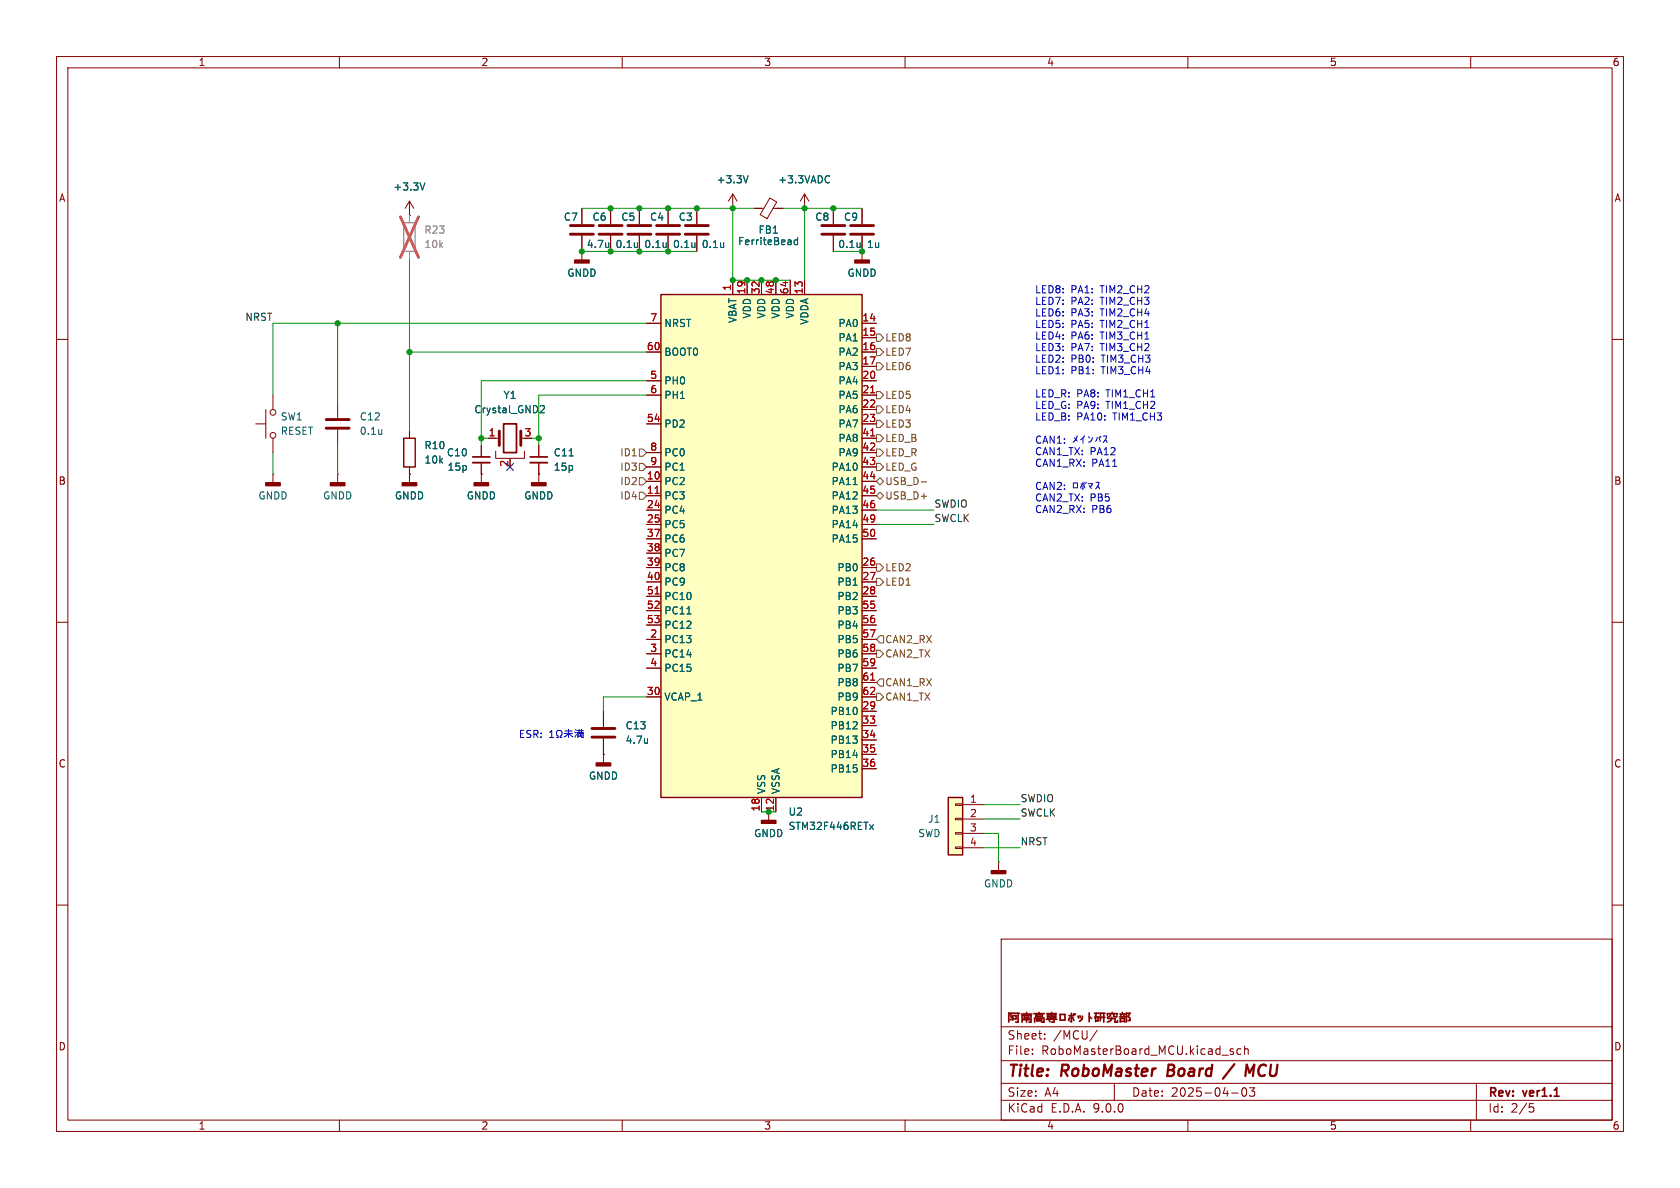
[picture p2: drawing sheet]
<svg xmlns="http://www.w3.org/2000/svg" width="297mm" height="210mm" viewBox="0 0 297 210" stroke-linecap="round" stroke-linejoin="round" font-family="sans-serif">
<g fill="none" stroke="#840000" stroke-width=".18">
<path d="M10 10h277v190h-277zM12 12h273v186h-273zM60 10v2M110 10v2M160 10v2M210 10v2M260 10v2M102.9 36.8v2.8M107.9 36.8v2.8M113 36.8v2.8M118.1 36.8v2.8M123.2 36.8v2.8"/>
<path d="M129.5 36.8h.1M129.5 34.3l-.7 1.3M129.5 34.3l.8 1.3M129.5 34.3v2.5M133.3 36.8h1.7M136.1 35l1.2 .7-1.7 3-1.2-.8zM136.7 36.8h1.7M142.2 36.8h.1M142.2 34.3l-.7 1.3M142.2 34.3l.8 1.3M142.2 34.3v2.5M147.3 36.8v2.8"/>
<path d="M102.9 44.5h.1M102.9 41.7v4.3M107.9 41.7v2.8M113 41.7v2.8M118.1 41.7v2.8M123.2 41.7v2.8M147.3 41.7v2.8M152.4 44.5h.1M152.4 44.5v1.5M10 60h2M285 60h2M48.3 83.8h.1"/>
<path d="M48.3 83.8v1.5M10 110h2M285 110h2M106.7 125.7v2.8M106.7 130.6v2.8M176.5 152.4h.1M176.5 152.4v1.5M10 160h2M177 166h108v32h-108zM285 160h2M60 198v2M110 198v2"/>
<path d="M160 198v2M177 194.5h108M177 191.5h108M177 187.5h108M177 181.5h108M182.5 186.3v.1M182.5 185.5v.1M184.7 183.6v.1M184.7 182.8v.1M194 182.1l-1.3 2M197 191.5v3M210 198v2"/>
<path d="M217.7 193.2h1.2M218 185.5l-.3-.1-.2 .2v.2l.5 .2v.3h-.5M219.4 185.5l-.4-.1-.3 .3v.4l.1 .2h.6M219.7 192.4l.2-.1a.81 .81 0 0 1 .6 .6 .81 .81 0 0 1-.3 .8l-.2 .1a.81 .81 0 0 1-.3-1.4zM220 185.5l.2-.1 .4 .1 .1 .9M220 184.9v1.5M220.9 192.3h.9l-.5 .6 .4 .1v.7l-.2 .1h-.4l-.2-.1M260 198v2M261 191.5v6.5M270.4 195.1h.7M270.5 195.7h.4l.3 .3-.2 .5-.5 .1"/>
</g>
<path d="M206.6 188.2l-.3 2h.8M218.2 188.1l-2 2.6M220.4 188.2l.5 1.4 .8-1.4-.2 2" fill="none" stroke="#840000" stroke-width=".4"/>
<g fill="none" stroke="#840000" stroke-width=".3">
<path d="M178.3 179v1.7M178.3 179.1h.5l-.2 .4M178.7 179.6l.1 .4M179 179.1h1.2M180 179.1v1.6h-.4M180.6 179.3h1.8M181 180h1M181.1 179.7l.1 .1M181.5 179v.5M181.5 180v.7M181.8 179.7l-.1 .3M182.8 179.2h1.8"/>
<path d="M183.1 179.4h1.2v.3h-1.2zM183.7 179v.2M185.1 179.2h1.7M185.2 179.4h1.4v.6h-1.4zM185.2 179.7h1.4M185.9 179v1M186.3 180v.7h-.4M187.4 179.3h.9v1h-.9zM189 179.5h.8M189.1 179.8l-.2 .6M189.4 179.1v1.5l-.2-.1M189.6 179.8l.2 .6"/>
<path d="M189.8 179.3l.1 .1M190 179.2l.1 .1M190.6 179.6l.1 .4M190.9 179.5l.1 .4M191.3 179.6a.77 .77 0 0 1-.5 .9M192.6 179.7l.4 .3M192.6 179v1.6M193.5 179.1h.7M193.6 179.8h.5v.7h-.4M193.7 179.5v1.1M193.8 179.1l-.2 .9M194.3 179.8h1"/>
<path d="M194.3 179.1h1M194.6 179.1l-.1 1.4M195.1 179.1v1.6M196.4 179.2l-.3 .5-.3 .1M196.6 179.8l-.1 .5-.7 .4M196.6 179v.2M196.9 179.2v.5l.5 .1v-.2M197.5 179.4v-.2h-1.7v.3M197.9 179.8h1.1M198 179.3h.9M198.1 179.4l.1 .2M198.4 179v.3"/>
<path d="M198.8 179.3l-.2 .4M178.6 180.3h.2M179.1 180.1h.5v-.6h-.5v.8M180.7 180.7v-1.2h1.6v1.2h-.4M180.9 180.3h1.2M182.9 180.7v-.7h1.7v.7h-.5M183.3 180.2h.8v.3h-.8zM185 180.2h1.8M185.5 180.4l.1 .2M195.8 180h1.3v.7M197.6 180.4v.3h-.5M198.1 180.7v-.7h.7v.7"/>
<path d="M198.1 180.5h.7M199.4 180.4h.4l-.1-.5-.3-.2 .4-.6h-.7v1.6"/>
</g>
<g fill="none" stroke="#840000" stroke-width=".51">
<path d="M100.8 39.9h4.1M105.9 39.9h4.1M111 39.9h4.1M116.1 39.9h4M121.2 39.9h4M145.3 39.9h4.1M100.8 41.4h4.1M105.9 41.4h4.1M111 41.4h4.1M116.1 41.4h4M121.2 41.4h4M145.3 41.4h4.1"/>
<path d="M104.6 128.8h4.1M104.6 130.3h4.1"/>
</g>
<g fill="none" stroke="#006464" stroke-width=".18">
<path d="M132.3 31.1l-.5 1.2M146.4 31.1l.3 .1M146.7 32.2l-.3 .1M107.6 42.9v.9M107.6 43.6v.1M112.7 42.9v.9M112.7 43.6l-.1 .1M117.8 42.9v.9M117.8 43.6l-.1 .1M122.9 42.9v.9M122.9 43.6l-.1 .1M127.9 42.9v.9"/>
<path d="M127.9 43.6v.1M141 42v1.3M141 42.5l-.4-.1-.2 .2 .1 .6h.5M152.1 42.9v.9M152.1 43.6l-.1 .1M114.5 130.5v.9M114.5 131.3h-.1"/>
</g>
<g fill="#840000" stroke="#840000" stroke-width=".25">
<path d="M175.3 153.9h2.5v.5h-2.5z"/>
<path d="M47 85.3h2.5v.6h-2.5z"/>
<path d="M151.1 46h2.6v.5h-2.6z"/>
<path d="M101.6 46h2.5v.5h-2.5z"/>
</g>
<path d="M167.6 141h2.6v10.1h-2.6z" fill="#ffffc2"/>
<path d="M167.6 141h2.6v10.1h-2.6z" fill="none" stroke="#840000" stroke-width=".25"/>
<g fill="none" stroke="#840000" stroke-width=".18">
<path d="M152.4 36.8v2.8M152.4 41.7v2.8M106.7 133.4h.1M106.7 133.4v1.5M135.9 143.5v1.5M168.9 142.1h1.3v.3h-1.3zM168.9 144.7h1.3v.2h-1.3zM168.9 147.2h1.3v.2h-1.3zM168.9 149.7h1.3v.3h-1.3zM170.2 142.2h3.8M170.2 144.8h3.8M170.2 147.3h3.8"/>
<path d="M170.2 149.9h3.8"/>
</g>
<path d="M150.4 39.9h4M150.4 41.4h4" fill="none" stroke="#840000" stroke-width=".51"/>
<g fill="#840000" stroke="#840000" stroke-width=".25">
<path d="M105.4 134.9h2.5v.5h-2.5z"/>
<path d="M134.6 145h2.6v.5h-2.6z"/>
</g>
<path d="M116.8 52.1h35.6v88.9h-35.6z" fill="#ffffc2"/>
<path d="M116.8 52.1h35.6v88.9h-35.6zM71.4 77.5h2v5.1h-2z" fill="none" stroke="#840000" stroke-width=".25"/>
<g fill="none" stroke="#840000" stroke-width=".18">
<path d="M72.4 38.1h.1M72.4 35.6l-.8 1.2M72.4 35.6l.8 1.2M72.4 35.6v2.5M102.9 36.8v2.8M107.9 36.8v2.8M113 36.8v2.8M118.1 36.8v2.8M123.2 36.8v2.8M129.5 36.8h.1M133.3 36.8h1.3M137.2 36.8h1.2"/>
<path d="M142.2 36.8h.1M147.3 36.8v2.8M152.4 36.8v2.8M102.9 44.5h.1M102.9 41.7v2.8M107.9 41.7v2.8M113 41.7v2.8M114.3 57.2h2.5M118.1 41.7v2.8M123.2 41.7v2.8M129.5 49.5v2.6M132.1 49.5v2.6"/>
<path d="M134.6 49.5v2.6M137.2 49.5v2.6M139.7 49.5v2.6M142.2 49.5v2.6M147.3 41.7v2.8M152.4 44.5h.1M152.4 57.2h2.5M152.4 59.7h2.5M152.4 41.7v2.8M45.2 74.9h1.8M47 72.4v5.1M48.3 69.9v2.5"/>
<path d="M48.3 77.5v2.5M59.7 71.1v2.8M59.7 75.9v2.8M72.4 76.2v1.3M85.1 78.7v2.1M86.4 77.5h1.9M87.6 79.8v1.2h5.1v-1.2M92.1 77.5h.6M95.2 78.7v2.1M114.3 62.2h2.5M114.3 67.3h2.5M114.3 69.9h2.5"/>
<path d="M114.3 74.9h2.5M152.4 62.2h2.5M152.4 67.3h2.5M152.4 69.9h2.5M152.4 74.9h2.5M152.4 64.8h2.5M152.4 72.4h2.5M152.4 77.5h2.5M59.7 83.8h.1M59.7 83.8v1.5M72.4 83.8h.1M72.4 82.6v2.7"/>
<path d="M85.1 83.8h.1M85.1 81.8v3.5M90.2 81v.3M95.2 83.8h.1M95.2 81.8v3.5M114.3 80h2.5M114.3 82.6h2.5M114.3 85.1h2.5M114.3 87.6h2.5M114.3 90.2h2.5M114.3 92.7h2.5M114.3 95.3h2.5"/>
<path d="M114.3 97.8h2.5M152.4 80h2.5M152.4 82.6h2.5M152.4 85.1h2.5M152.4 87.6h2.5M152.4 90.2h2.5M152.4 92.7h2.5M152.4 95.3h2.5M114.3 100.3h2.5M114.3 102.9h2.5M114.3 105.4h2.5M114.3 108h2.5"/>
<path d="M114.3 110.5h2.5M114.3 113h2.5M114.3 115.6h2.5M114.3 118.1h2.5M152.4 100.3h2.5M152.4 102.9h2.5M152.4 105.4h2.5M152.4 108h2.5M152.4 110.5h2.5M152.4 113h2.5M152.4 115.6h2.5M152.4 118.1h2.5"/>
<path d="M106.7 133.4h.1M106.7 125.7v2.8M106.7 130.6v2.8M114.3 123.2h2.5M152.4 123.2h2.5M152.4 120.7h2.5M152.4 125.7h2.5M152.4 128.3h2.5M152.4 130.8h2.5M152.4 133.4h2.5M152.4 135.9h2.5M134.6 141v2.5"/>
<path d="M137.2 141v2.5"/>
<circle cx="48.3" cy="77" r=".51"/>
<circle cx="48.3" cy="72.9" r=".51"/>
</g>
<path d="M153.9 69.4h.7M153.9 77.1h.7M115.8 87.2h.7M115.8 105h.7M153.9 120.2h.7" fill="none" stroke="#a90000" stroke-width=".18"/>
<g fill="none" stroke="#006464" stroke-width=".18">
<path d="M75.1 32.3l-.4 1.3M132.3 31.1l-.5 1.2M146.4 31.1l.3 .1M146.7 32.2l-.3 .1M107.6 42.9v.9M107.6 43.6v.1M112.7 42.9v.9M112.7 43.6l-.1 .1M117.8 42.9v.9M117.8 43.6l-.1 .1M122.9 42.9v.9M122.9 43.6l-.1 .1"/>
<path d="M127.9 42.9v.9M127.9 43.6v.1M141 42v1.3M141 42.5l-.4-.1-.2 .2 .1 .6h.5M152.1 42.9v.9M152.1 43.6l-.1 .1M67.5 75.9v.9M67.5 76.7h-.1M95.6 71.8l.4-.1 .2 .4-.7 .9h.7M100.6 80.6h.7M150.8 85.7h.7M121.4 108.5h.8"/>
<path d="M114.5 130.5v.9M114.5 131.3h-.1M153.7 145.8l.7 .8M154.4 145.8l-.7 .8"/>
</g>
<g fill="#840000" stroke="#840000" stroke-width=".25">
<path d="M83.8 85.3h2.6v.6h-2.6z"/>
<path d="M58.4 85.3h2.6v.6h-2.6z"/>
<path d="M94 85.3h2.5v.6h-2.5z"/>
<path d="M71.1 85.3h2.6v.6h-2.6z"/>
</g>
<path d="M71.4 39.4h2v5.1h-2z" fill="none" stroke="#a1a1a1" stroke-width=".25"/>
<path d="M72.4 38.1v1.3M72.4 44.5v1.2" fill="none" stroke="#a1a1a1" stroke-width=".18"/>
<path d="M70.8 38.3l3.2 7.2M74 38.3l-3.2 7.2" fill="none" stroke="#e65255" stroke-width=".46"/>
<path d="M57.7 74.2h4M57.7 75.7h4M88.3 76.2v2.5M92.1 76.2v2.5" fill="none" stroke="#840000" stroke-width=".51"/>
<path d="M89 74.9h2.3v5.1h-2.3zM83.6 80.8h3M93.7 80.8h3.1" fill="none" stroke="#840000" stroke-width=".3"/>
<path d="M83.6 81.8h3M93.7 81.8h3.1" fill="none" stroke="#840000" stroke-width=".33"/>
<g fill="none" stroke="#725600" stroke-width=".18">
<path d="M154.9 59.1h.7l.6 .6-.6 .6h-.7zM113 79.4h.7l.6 .6-.6 .6h-.7zM154.9 69.2h.7l.6 .7-.6 .6h-.7zM154.9 76.8h.7l.6 .7-.6 .6h-.7zM154.9 79.4h.7l.6 .6-.6 .6h-.7zM154.9 71.8h.7l.6 .6-.6 .6h-.7zM154.9 64.1h.7l.6 .7-.6 .6h-.7zM154.9 74.3h.7l.6 .6-.6 .7h-.7zM154.9 61.6h.7l.6 .6-.6 .7h-.7zM113 81.9h.7l.6 .7-.6 .6h-.7zM113 84.5h.7l.6 .6-.6 .6h-.7zM113 87h.7l.6 .6-.6 .7h-.7z"/>
<path d="M154.9 85.1l.7-.6 .6 .6-.6 .6zM154.9 87.6l.7-.6 .6 .6-.6 .7zM154.9 99.7h.7l.6 .6-.6 .7h-.7zM154.9 81.9h.7l.6 .7-.6 .6h-.7zM162.9 85.2h.9M154.9 102.2h.7l.6 .7-.6 .6h-.7zM154.9 114.9h.7l.6 .7-.6 .6h-.7zM155.6 112.4h.6v1.3h-.6l-.7-.7zM154.9 122.6h.7l.6 .6-.6 .6h-.7zM155.6 120h.6v1.3h-.6l-.7-.6z"/>
</g>
<g fill="none" stroke="#009600" stroke-width=".18">
<path d="M102.9 36.8h30.4M129.5 36.8v12.7h10.2M138.4 36.8h14M142.2 36.8v12.7M59.7 57.2v13.9M72.4 45.7v30.5M102.9 44.5h20.3M114.3 57.2h-66v12.7M147.3 44.5h5.1M59.7 78.7v5.1M72.4 62.2h41.9M85.1 77.5h1.3"/>
<path d="M94 77.5h1.2M114.3 67.3h-29.2v11.4M114.3 69.9h-19.1v8.8M48.3 80v3.8M154.9 90.2h10.2M154.9 92.7h10.2M114.3 123.2h-7.6v2.5M134.6 143.5h1.3M174 144.8h6.3M174 149.9h6.3M174 142.2h6.3M174 147.3h2.5v5.1"/>
</g>
<path d="M89.6 81.9l1.2 1.3M90.8 81.9l-1.2 1.3" fill="none" stroke="#000084" stroke-width=".18"/>
<g fill="none" stroke="#0000c2" stroke-width=".18">
<path d="M97.2 130.4h.7M97.2 129.5l.3-.4v1.3M98.4 130.4h.3v-.3a.54 .54 0 0 1-.3-.7 .54 .54 0 0 1 .8-.2 .58 .58 0 0 1-.2 .9v.3h.4M99.7 129.7h1.5M99.9 129.2h1.3M100.5 128.9v1.5M100.5 129.7l-.5 .4-.3 .2M100.5 129.6l.8 .7M101.6 129.4l.3 .1M101.7 129l.3 .1M101.9 129.8l-.3 .5M102 129.5h1.2"/>
<path d="M102.1 129.2h1M102.1 130.4v-.7h1v.7h-.3M102.3 130.1h.6M102.3 129.8v.5M102.4 128.9v.5M102.6 129.5v.6M102.8 128.9v.5M102.9 129.8v.5"/>
</g>
<g fill="#009600" stroke="#009600" stroke-width=".18">
<circle cx="95.2" cy="77.5" r=".46"/>
<circle cx="107.9" cy="36.8" r=".46"/>
<circle cx="123.2" cy="36.8" r=".46"/>
<circle cx="129.5" cy="49.5" r=".46"/>
<circle cx="129.5" cy="36.8" r=".46"/>
<circle cx="118.1" cy="36.8" r=".46"/>
<circle cx="113" cy="36.8" r=".46"/>
<circle cx="118.1" cy="44.5" r=".46"/>
<circle cx="102.9" cy="44.5" r=".46"/>
<circle cx="113" cy="44.5" r=".46"/>
<circle cx="137.2" cy="49.5" r=".46"/>
<circle cx="147.3" cy="36.8" r=".46"/>
<circle cx="142.2" cy="36.8" r=".46"/>
<circle cx="134.6" cy="49.5" r=".46"/>
<circle cx="132.1" cy="49.5" r=".46"/>
<circle cx="152.4" cy="44.5" r=".46"/>
<circle cx="107.9" cy="44.5" r=".46"/>
<circle cx="72.4" cy="62.2" r=".46"/>
<circle cx="85.1" cy="77.5" r=".46"/>
<circle cx="59.7" cy="57.2" r=".46"/>
</g>
<g font-size="2.8" fill="#840000">
<text x="178" y="190.9">Title:</text>
<text x="187.7" y="190.9">RoboMaster</text>
<text x="207.2" y="190.9">Board</text>
<text x="218.2" y="190.9">/</text>
<text x="222.6" y="190.9">MCU</text>
</g>
<g font-size="2.1" fill="#840000">
<text x="178" y="184">Sheet:</text>
<text x="186.2" y="184">/MCU/</text>
<text x="178" y="186.7">File:</text>
<text x="184.1" y="186.7">RoboMasterBoard_MCU.kicad_sch</text>
<text x="178" y="196.9">KiCad</text>
<text x="178" y="194.1">Size:</text>
<text x="184.7" y="194.1">A4</text>
<text x="185.7" y="196.9">E.D.A.</text>
<text x="193.3" y="196.9">9.0.0</text>
<text x="200" y="194.1">Date:</text>
<text x="207" y="194.1">2025-04-03</text>
<text x="263" y="194.3">Rev:</text>
<text x="263" y="196.9">Id:</text>
<text x="267.1" y="196.9">2/5</text>
<text x="269.4" y="194.3">ver1.1</text>
</g>
<g font-size="1.8" fill="#840000">
<text x="35" y="11.9">1</text>
<text x="85" y="11.9">2</text>
<text x="135" y="11.9">3</text>
<text x="185" y="11.9">4</text>
<text x="235" y="11.9">5</text>
<text x="285" y="11.9">6</text>
<text x="10.3" y="35.9">A</text>
<text x="285.3" y="35.9">A</text>
<text x="10.3" y="85.9">B</text>
<text x="285.3" y="85.9">B</text>
<text x="10.3" y="135.9">C</text>
<text x="285.3" y="135.9">C</text>
<text x="10.3" y="185.9">D</text>
<text x="285.3" y="185.9">D</text>
<text x="35" y="199.9">1</text>
<text x="85" y="199.9">2</text>
<text x="135" y="199.9">3</text>
<text x="185" y="199.9">4</text>
<text x="235" y="199.9">5</text>
<text x="285" y="199.9">6</text>
</g>
<g font-size="1.8" fill="#006464">
<text x="69.4" y="33.9">+3.3V</text>
<text x="126.6" y="32.6">+3.3V</text>
<text x="137.5" y="32.6">+3.3VADC</text>
<text x="99.6" y="39.2">C7</text>
<text x="104.7" y="39.2">C6</text>
<text x="109.7" y="39.2">C5</text>
<text x="114.8" y="39.2">C4</text>
<text x="119.9" y="39.2">C3</text>
<text x="134" y="41.5">FB1</text>
<text x="144" y="39.2">C8</text>
<text x="149.1" y="39.2">C9</text>
<text x="103.6" y="44">4.7u</text>
<text x="108.7" y="44">0.1u</text>
<text x="113.8" y="44">0.1u</text>
<text x="118.9" y="44">0.1u</text>
<text x="124" y="44">0.1u</text>
<text x="130.4" y="43.5">FerriteBead</text>
<text x="148.1" y="44">0.1u</text>
<text x="153.2" y="44">1u</text>
<text x="100.2" y="49.1">GNDD</text>
<text x="149.7" y="49.1">GNDD</text>
<text x="117.3" y="58">NRST</text>
<text x="130.4" y="57.2" transform="rotate(-90 130.4 57.2)">VBAT</text>
<text x="132.9" y="56.4" transform="rotate(-90 132.9 56.4)">VDD</text>
<text x="135.5" y="56.4" transform="rotate(-90 135.5 56.4)">VDD</text>
<text x="138" y="56.4" transform="rotate(-90 138 56.4)">VDD</text>
<text x="140.6" y="56.4" transform="rotate(-90 140.6 56.4)">VDD</text>
<text x="143.1" y="57.5" transform="rotate(-90 143.1 57.5)">VDDA</text>
<text x="148.1" y="58">PA0</text>
<text x="117.3" y="63.1">BOOT0</text>
<text x="148.1" y="60.6">PA1</text>
<text x="148.1" y="63.1">PA2</text>
<text x="148.1" y="65.6">PA3</text>
<text x="88.9" y="70.7">Y1</text>
<text x="117.3" y="68.2">PH0</text>
<text x="117.3" y="70.7">PH1</text>
<text x="148.1" y="68.2">PA4</text>
<text x="148.1" y="70.7">PA5</text>
<text x="49.5" y="77.1">RESET</text>
<text x="49.5" y="74.5">SW1</text>
<text x="63.5" y="74.5">C12</text>
<text x="63.5" y="77.1">0.1u</text>
<text x="83.7" y="73.3">Crystal_GND2</text>
<text x="117.3" y="75.8">PD2</text>
<text x="148.1" y="73.3">PA6</text>
<text x="148.1" y="75.8">PA7</text>
<text x="74.9" y="82.1">10k</text>
<text x="74.9" y="79.6">R10</text>
<text x="78.9" y="80.9">C10</text>
<text x="79" y="83.4">15p</text>
<text x="97.8" y="80.9">C11</text>
<text x="97.8" y="83.4">15p</text>
<text x="117.3" y="80.9">PC0</text>
<text x="117.3" y="83.4">PC1</text>
<text x="146.9" y="83.4">PA10</text>
<text x="148.1" y="78.3">PA8</text>
<text x="148.1" y="80.9">PA9</text>
<text x="45.6" y="88.5">GNDD</text>
<text x="57" y="88.5">GNDD</text>
<text x="69.7" y="88.5">GNDD</text>
<text x="82.4" y="88.5">GNDD</text>
<text x="92.6" y="88.5">GNDD</text>
<text x="117.3" y="86">PC2</text>
<text x="117.3" y="88.5">PC3</text>
<text x="146.9" y="86">PA11</text>
<text x="146.9" y="88.5">PA12</text>
<text x="117.3" y="91">PC4</text>
<text x="117.3" y="93.6">PC5</text>
<text x="146.9" y="91">PA13</text>
<text x="146.9" y="93.6">PA14</text>
<text x="117.3" y="96.1">PC6</text>
<text x="117.3" y="98.7">PC7</text>
<text x="117.3" y="101.2">PC8</text>
<text x="146.9" y="96.1">PA15</text>
<text x="147.9" y="101.2">PB0</text>
<text x="117.3" y="103.7">PC9</text>
<text x="117.3" y="106.3">PC10</text>
<text x="147.9" y="103.7">PB1</text>
<text x="147.9" y="106.3">PB2</text>
<text x="117.3" y="108.8">PC11</text>
<text x="117.3" y="111.4">PC12</text>
<text x="117.3" y="113.9">PC13</text>
<text x="147.9" y="108.8">PB3</text>
<text x="147.9" y="111.4">PB4</text>
<text x="147.9" y="113.9">PB5</text>
<text x="117.3" y="116.4">PC14</text>
<text x="117.3" y="119">PC15</text>
<text x="147.9" y="116.4">PB6</text>
<text x="147.9" y="119">PB7</text>
<text x="117.3" y="124.1">VCAP_1</text>
<text x="147.9" y="121.5">PB8</text>
<text x="147.9" y="124.1">PB9</text>
<text x="110.5" y="129.1">C13</text>
<text x="110.5" y="131.7">4.7u</text>
<text x="146.7" y="126.6">PB10</text>
<text x="146.7" y="129.1">PB12</text>
<text x="146.7" y="131.7">PB13</text>
<text x="146.7" y="134.2">PB14</text>
<text x="146.7" y="136.8">PB15</text>
<text x="104" y="138">GNDD</text>
<text x="135.5" y="140.5" transform="rotate(-90 135.5 140.5)">VSS</text>
<text x="138" y="140.5" transform="rotate(-90 138 140.5)">VSSA</text>
<text x="133.2" y="148.2">GNDD</text>
<text x="139.3" y="146.9">STM32F446RETx</text>
<text x="139.3" y="144.4">U2</text>
<text x="162.2" y="148.2">SWD</text>
<text x="164" y="145.6">J1</text>
<text x="173.9" y="157.1">GNDD</text>
</g>
<g font-size="1.8" fill="#989898">
<text x="74.9" y="41.5">R23</text>
<text x="74.9" y="44">10k</text>
</g>
<g font-size="1.8" fill="#a90000">
<text x="129.3" y="51.5" transform="rotate(-90 129.3 51.5)">1</text>
<text x="131.8" y="52.1" transform="rotate(-90 131.8 52.1)">19</text>
<text x="134.4" y="52.1" transform="rotate(-90 134.4 52.1)">32</text>
<text x="136.9" y="52.1" transform="rotate(-90 136.9 52.1)">48</text>
<text x="139.4" y="52.1" transform="rotate(-90 139.4 52.1)">64</text>
<text x="142" y="52.1" transform="rotate(-90 142 52.1)">13</text>
<text x="114.9" y="56.9">7</text>
<text x="152.4" y="56.9">14</text>
<text x="152.4" y="59.4">15</text>
<text x="114.3" y="62">60</text>
<text x="152.4" y="62">16</text>
<text x="152.4" y="64.5">17</text>
<text x="114.9" y="67.1">5</text>
<text x="114.9" y="69.6">6</text>
<text x="152.4" y="67.1">20</text>
<text x="152.4" y="69.6">21</text>
<text x="86.3" y="77.2">1</text>
<text x="92.6" y="77.2">3</text>
<text x="114.3" y="74.7">54</text>
<text x="152.4" y="72.1">22</text>
<text x="152.4" y="74.7">23</text>
<text x="152.4" y="77.2">41</text>
<text x="89.9" y="82.6" transform="rotate(-90 89.9 82.6)">2</text>
<text x="114.9" y="79.8">8</text>
<text x="114.9" y="82.3">9</text>
<text x="152.4" y="79.8">42</text>
<text x="152.4" y="82.3">43</text>
<text x="114.3" y="84.8">10</text>
<text x="114.3" y="87.4">11</text>
<text x="114.3" y="89.9">24</text>
<text x="152.4" y="84.8">44</text>
<text x="152.4" y="87.4">45</text>
<text x="152.4" y="89.9">46</text>
<text x="114.3" y="92.5">25</text>
<text x="114.3" y="95">37</text>
<text x="152.4" y="92.5">49</text>
<text x="152.4" y="95">50</text>
<text x="114.3" y="97.5">38</text>
<text x="114.3" y="100.1">39</text>
<text x="152.4" y="100.1">26</text>
<text x="114.3" y="102.6">40</text>
<text x="114.3" y="105.2">51</text>
<text x="114.3" y="107.7">52</text>
<text x="152.4" y="102.6">27</text>
<text x="152.4" y="105.2">28</text>
<text x="152.4" y="107.7">55</text>
<text x="114.3" y="110.2">53</text>
<text x="114.9" y="112.8">2</text>
<text x="152.4" y="110.2">56</text>
<text x="152.4" y="112.8">57</text>
<text x="114.9" y="115.3">3</text>
<text x="114.9" y="117.9">4</text>
<text x="152.4" y="115.3">58</text>
<text x="152.4" y="117.9">59</text>
<text x="114.3" y="122.9">30</text>
<text x="152.4" y="120.4">61</text>
<text x="152.4" y="122.9">62</text>
<text x="152.4" y="125.5">29</text>
<text x="152.4" y="128">33</text>
<text x="152.4" y="130.6">34</text>
<text x="152.4" y="133.1">35</text>
<text x="152.4" y="135.6">36</text>
<text x="134.4" y="143.6" transform="rotate(-90 134.4 143.6)">18</text>
<text x="171.4" y="142">1</text>
<text x="171.4" y="144.5">2</text>
<text x="171.4" y="147.1">3</text>
<text x="171.4" y="149.6">4</text>
</g>
<g font-size="1.8" fill="#0000c2">
<text x="182.9" y="52.1">LED8:</text>
<text x="189.3" y="52.1">PA1:</text>
<text x="194.7" y="52.1">TIM2_CH2</text>
<text x="182.9" y="54.1">LED7:</text>
<text x="182.9" y="56.1">LED6:</text>
<text x="182.9" y="58.2">LED5:</text>
<text x="189.3" y="54.1">PA2:</text>
<text x="189.3" y="56.1">PA3:</text>
<text x="189.3" y="58.2">PA5:</text>
<text x="194.7" y="54.1">TIM2_CH3</text>
<text x="194.7" y="56.1">TIM2_CH4</text>
<text x="194.7" y="58.2">TIM2_CH1</text>
<text x="182.9" y="60.2">LED4:</text>
<text x="182.9" y="62.3">LED3:</text>
<text x="182.9" y="64.3">LED2:</text>
<text x="189.3" y="60.2">PA6:</text>
<text x="189.3" y="62.3">PA7:</text>
<text x="189.3" y="64.3">PB0:</text>
<text x="194.7" y="60.2">TIM3_CH1</text>
<text x="194.7" y="62.3">TIM3_CH2</text>
<text x="194.8" y="64.3">TIM3_CH3</text>
<text x="182.9" y="66.4">LED1:</text>
<text x="182.9" y="70.5">LED_R:</text>
<text x="189.3" y="66.4">PB1:</text>
<text x="190.3" y="70.5">PA8:</text>
<text x="194.8" y="66.4">TIM3_CH4</text>
<text x="195.7" y="70.5">TIM1_CH1</text>
<text x="182.9" y="72.5">LED_G: PA9:</text>
<text x="182.9" y="74.5">LED_B:</text>
<text x="190.3" y="74.5">PA10:</text>
<text x="195.7" y="72.5">TIM1_CH2</text>
<text x="196.9" y="74.5">TIM1_CH3</text>
<text x="182.9" y="78.6">CAN1:</text>
<text x="182.9" y="80.7">CAN1_TX:</text>
<text x="182.9" y="82.7">CAN1_RX:</text>
<text x="189.6" y="78.6">þÿ0á0¤0ó0Ð0¹</text>
<text x="192.7" y="80.7">PA12</text>
<text x="193" y="82.7">PA11</text>
<text x="182.9" y="86.8">CAN2:</text>
<text x="182.9" y="88.9">CAN2_TX:</text>
<text x="189.6" y="86.8">þÿ0í0Ü0Þ0¹</text>
<text x="192.7" y="88.9">PB5</text>
<text x="182.9" y="90.9">CAN2_RX:</text>
<text x="193" y="90.9">PB6</text>
<text x="91.6" y="130.7">ESR:</text>
</g>
<g font-size="1.8" fill="#0f0f0f">
<text x="43.3" y="56.8">NRST</text>
<text x="165.1" y="89.8">SWDIO</text>
<text x="165.1" y="92.4">SWCLK</text>
<text x="180.3" y="141.9">SWDIO</text>
<text x="180.3" y="144.4">SWCLK</text>
<text x="180.3" y="149.5">NRST</text>
</g>
<g font-size="1.8" fill="#725600">
<text x="156.4" y="60.6">LED8</text>
<text x="156.4" y="65.6">LED6</text>
<text x="156.4" y="63.1">LED7</text>
<text x="156.4" y="70.7">LED5</text>
<text x="156.4" y="73.3">LED4</text>
<text x="156.4" y="75.8">LED3</text>
<text x="109.6" y="80.9">ID1</text>
<text x="109.6" y="83.4">ID3</text>
<text x="156.4" y="78.3">LED_B</text>
<text x="156.4" y="80.9">LED_R</text>
<text x="156.4" y="83.4">LED_G</text>
<text x="109.6" y="86">ID2</text>
<text x="109.6" y="88.5">ID4</text>
<text x="156.4" y="86">USB_D-</text>
<text x="156.4" y="88.5">USB_D+</text>
<text x="156.4" y="101.2">LED2</text>
<text x="156.4" y="103.7">LED1</text>
<text x="156.4" y="113.9">CAN2_RX</text>
<text x="156.4" y="116.4">CAN2_TX</text>
<text x="156.4" y="124.1">CAN1_TX</text>
<text x="156.4" y="121.5">CAN1_RX</text>
</g>
<text font-size="1.8" fill="#009600" x="136.9" y="143.6" transform="rotate(-90 136.9 143.6)">12</text>
</svg>
